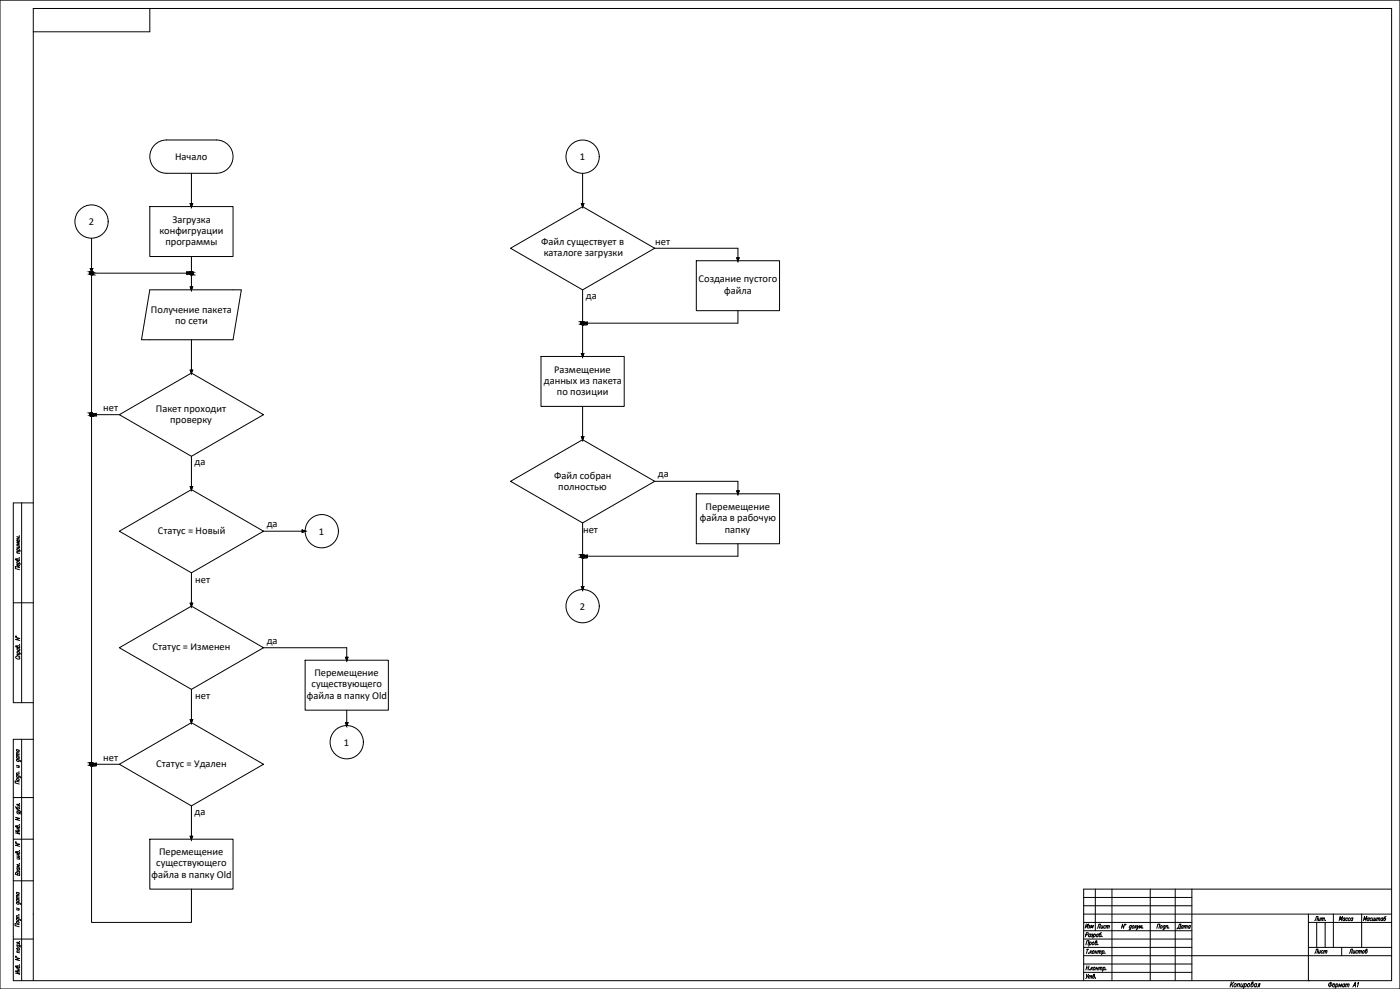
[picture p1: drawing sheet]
<svg xmlns="http://www.w3.org/2000/svg" width="841mm" height="594mm" viewBox="0 0 841 594" stroke-linecap="round" stroke-linejoin="round" font-family="sans-serif">
<!-- layer: KONTUR -->
<path d="M0 0h841v594h-841z" fill="none" stroke="#000" stroke-width=".6"/>
<g fill="none" stroke="#000" stroke-width=".6">
<path d="M90 5v14h-70M13 302v120M20 302h-12v120h12M8 362h12M13 444v145M20 444h-12v145h828v-584h-816v584M8 479h12M8 504h12M8 529h12M658 534v25M668 534v55M691 534v55"/>
<path d="M706 534v55M716 534v55M836 534h-185v55M651 549h185M786 549v40M786 554h50M801 549v20M818 549v20M8 564h12M716 574h120M786 569h50M806 569v5"/>
</g>
<g fill="none" stroke="#000" stroke-width=".6">
<path d="M10 336a.7 .7 0 0 1 1 0 .7 .7 0 0 1 0 1l-2-1 1 1M10 338l3 1M10 332h2M10 330l3 1M10 328h2M10 322l2 1M10 323l2 1M10 338a.8 .8 0 0 1 1-1 1 1 0 0 1 0 2M10 330a.8 .8 0 0 1 1 0 .8 .8 0 0 1 0 1M11 323v1M11 328l1 1h-2M11 339l1 1a.7 .7 0 0 1-1 0 .7 .7 0 0 1 0-1v1"/>
<path d="M11 324l1 1a.7 .7 0 0 1-1 0 .7 .7 0 0 1 0-1v1M12 335h.1M12 322h.1M12 332l-2-1 1 1M12 326h-2l1 1h-1h2M12 341l-3-1v2h3M9 383l3 1h-3l3 1M9 382h1zM10 394l-1 1 1 1h2l-1-1M10 388a.7 .7 0 0 1 1 0 .7 .7 0 0 1 0 1h-1l-1-1 2 1M10 394h2M10 392l3 1"/>
<path d="M10 389l2 1M11 392h-1a.8 .8 0 0 1 1-1 1.1 1.1 0 0 1 1 2M11 390h-1l1 1h1v-1M12 387h.1M12 393h-2l1 1M10 456l2 1v1M10 460h2M10 454l2 1M10 454h2M10 450l2 1M10 456a.7 .7 0 0 0 1 1v-1M10 455l1 1h1l-1-1"/>
<path d="M10 450v1l1 1 1-1h-1M12 453h-2v1M12 452h-2v1M10 466l2 1M10 465l2 1M10 468h2a.8 .8 0 0 1-1 1 .8 .8 0 0 1-1-1zM10 466a.7 .7 0 0 0 1 1 .7 .7 0 0 0 0-1M11 460v1h-1M11 464h.1M12 470l-3-1v1l3 1M12 465l-2-1v1M9 491l3 1h-3l3 1"/>
<path d="M9 485l1 1h2a.7 .7 0 0 0-1-1 .7 .7 0 0 0-1 0v1M10 497a.7 .7 0 0 1 1-1 .7 .7 0 0 1 0 1h-1l-1-1 1 1M10 488h2l1 1M10 486l2 1h-2M10 498h2M10 499h2M10 488a.7 .7 0 0 0 1 1 .7 .7 0 0 0 1-1h-1M11 498v1M12 495h.1M12 483h.1M12 500l-3-1 3 2-3-1M12 487l1 1"/>
<path d="M12 483h-2v1h2M9 506l3 1-3 1h3M9 506h1zM10 512a.7 .7 0 0 1 1 0 .7 .7 0 0 1 0 1l-1-1h-1l1 1M10 515h2M10 513l2 1M10 514l2 1M11 513v1M11 515l1 1h-2M12 519h.1M12 511h.1M12 520l-2-1 1 1-1 1h2"/>
<path d="M10 539l2 1M10 536h2M10 521l2 1M10 536v1h1h1l-1-1M10 525v-1l-1 1 3 1-1-1-1 1M10 521v1l1 1 1-1h-1M11 523h1v1M11 524l-1-1v1M12 539h-2v1M12 538h-2v1M10 552h2v1M10 542l2 1"/>
<path d="M10 551h2M10 545l2 1M10 540l2 1M10 554h2a1.1 1.1 0 0 1-2 1 .8 .8 0 0 1 0-1zM10 552a.7 .7 0 0 0 0 1 .7 .7 0 0 0 1-1M10 542a.7 .7 0 0 0 0 1 .7 .7 0 0 0 1-1M10 540v1h1h1h-1M11 546v1l-1-1M11 549h.1M12 555h-3v1l3 1M12 550h-2v1M676 555l-1 3-1-3v3"/>
<path d="M676 555v1zM680 556a1.1 1.1 0 0 0-2 1 .7 .7 0 0 0 1 1v-1M680 556l-1 2h-1M680 556h1a.8 .8 0 0 1 0 1 .8 .8 0 0 1-1 0zM682 556v2M682 557l1 1M683 556l-1 1M683 556v2l1-2M683 558h.1M684 558l1-2v1l1-1v2M686 557h.1M695 558l1-3h1l-1 3"/>
<path d="M697 556h1a.8 .8 0 0 1 0 1 .8 .8 0 0 1-1 0zM700 556a.7 .7 0 0 0-1 1 .7 .7 0 0 0 0 1l1-1M700 556l-1 2M701 556h1l-1 2M701 556l-1 2M702 557h.1M804 553l1-2v1l2-1-1 2M808 552l-1-1v1v1h1M808 551v2M810 552l-1-1a.9 .9 0 0 0-1 1 .9 .9 0 0 0 1 1M811 552v-1a.8 .8 0 0 0-1 1 .8 .8 0 0 0 1 1M813 552l-1-1-1 1 1 1"/>
<path d="M813 551l-1 2M9 575l3 1h-3l3 1M9 574l1 1zM10 568h2l1 1M10 572h2M10 569l2 1a.8 .8 0 0 1-1 0 .8 .8 0 0 1-1-1zM10 568a.7 .7 0 0 0 1 1 .7 .7 0 0 0 1-1h-1M12 580h.1M12 566h.1M12 571h-2l1 1M12 566h-2l2 1M652 568l1-3h1v3"/>
<path d="M652 562l1-1 1-1h-1l-1 3M653 570h1M653 570v3M654 573h.1M655 566a.8 .8 0 0 1 0 1 .8 .8 0 0 1-1 0M655 566l-1 2M655 571v2M655 561l-1 1v1l1-1M655 561v2M655 572l1 1M656 561v1M656 571l-1 1"/>
<path d="M656 562v1h-1M656 566h1a.8 .8 0 0 1 0 1 .8 .8 0 0 1-1 0zM657 571a.8 .8 0 0 1 0 1 .8 .8 0 0 1-1 0zM657 561h1a.8 .8 0 0 1 0 1 .8 .8 0 0 1-1 0M657 561v3M658 572h1M658 571v2M658 566a.7 .7 0 0 1 1 1 .7 .7 0 0 1-1 0v-2h1l-1 1M659 571v2M660 567h.1M660 561h-1v1v1l1-1M660 572l1-1-1 2"/>
<path d="M660 561l-1 2M660 571l-1 2M661 572l1-1-1 2M662 560l-1 1-1 1a.7 .7 0 0 0 1 0 .7 .7 0 0 0 0-1h-1M662 562h.1M662 571h1a.8 .8 0 0 1 0 1 .8 .8 0 0 1-1 0M662 571v3M664 573h.1M10 581a.7 .7 0 0 1 1-1 .7 .7 0 0 1 0 1h-1l-1-1 1 1M10 582h2M10 583h2M11 582v1"/>
<path d="M12 584l-3-1 3 2-3-1M653 581h1M653 585v2M653 580l-1 3M654 585l-2 3M654 587l1-1v2M654 586v2M654 580v3M654 582h.1M655 587l1-1v2M656 581l-1 2M656 582v1"/>
<path d="M657 581l-2 1M657 581a.7 .7 0 0 1 1 1 .7 .7 0 0 1-1 0zM657 586a.7 .7 0 0 1 1 1 1 1 0 0 1-2 0l1-2v1M658 587h.1M659 582h1M659 581l-1 2M660 581l-1 2M660 581h1v2M660 581v2M661 581h1v2M663 581a.8 .8 0 0 1 1 1 .8 .8 0 0 1-1 0M663 581l-1 3"/>
<path d="M664 582h.1M740 590l-1 3M740 591v2M741 590l-2 2M742 591a.9 .9 0 0 1 1 1 1 1 0 0 1-2 0zM744 591h1l-1 2M744 591l-1 2M746 591l-1 2 1-1M747 591l-1 2M748 591a.9 .9 0 0 1 1 1 1 1 0 0 1-2 0M748 591l-1 3M750 591a.9 .9 0 0 1 1 1 1 1 0 0 1-2 0z"/>
<path d="M752 591a.9 .9 0 0 1 1 1 1 1 0 0 1-2 0l1-2h1l-1 1M755 591a1 1 0 0 0-1 1 1 1 0 0 0 0 1l1-1M755 591l-1 2M755 593l1-2h1l-1 2M799 590v3M801 591a.8 .8 0 0 1 1 1 .8 .8 0 0 1-1 0zM803 591a.8 .8 0 0 1 1 1 1 1 0 0 1-2 0M803 591l-1 3M804 593l1-2v1l1-1v2M808 591h-1l-1 1 1 1v-1M808 591l-1 2M809 592v-1v2"/>
<path d="M809 591l-1 2M809 592l1-1v2M813 593l1-3v3M813 592h1M816 591v-1l-1 3"/>
<circle cx="799" cy="591" r="1.1"/>
</g>
<path d="M791 554v15M796 554v15M651 574h65M651 569h65M651 579h65M651 564h65M651 584h65" fill="none" stroke="#000" stroke-width=".6"/>
<!-- layer: 0 -->
<path d="M651 539h65M651 559h65M651 554h65M651 544h65M786 589h.1" fill="none" stroke="#000" stroke-width=".6"/>
<g fill="none" stroke="#000" stroke-width=".6">
<path d="M93 87l2-2 4-1h31a10 10 0 0 1 10 10 10 10 0 0 1-10 10h-30a10 10 0 0 1-9-6 10 10 0 0 1 2-11zM115 104v20l1-2h-2l1 2M350 104v20l1-2h-2l1 2M90 124h50v30h-50zM55 143v20l1-2h-2l1 2M115 154v20l1-2h-2l1 2M307 149l43-25 43 25-43 25zM393 149h50v8l1-2h-1v2M418 157h50v30h-50zM90 174h55l-5 30h-55zM112 163l2 1-2 1zM115 164h-60v295"/>
<path d="M350 174v40l1-2h-2l1 2M351 194l2-1v2zM443 187v7h-92M115 204v20l1-2h-2l1 2M325 214h50v30h-50zM55 249h17M56 249l2-1v2zM72 249l43-25 43 25-43 25zM350 244v20l1-2h-2l1 2M115 274v20l1-2h-2l1 2M307 289l43-25 43 25-43 25zM393 289h50v8l1-2h-1v2"/>
<path d="M418 297h50v30h-50zM72 319l43-25 43 25-43 25zM158 319h25M182 318l1 1-1 1zM350 314v40l1-2h-2l1 2M351 334l2-1v2zM443 327v7h-92M115 344v20l1-2h-2l1 2M72 389l43-25 43 25-43 25zM158 389h50v8l1-2h-1v2M183 397h50v30h-50zM115 414v20l1-2h-2l1 2"/>
<path d="M208 434h1l-1 2zM208 427v7M55 459v95h60v-20M55 459h17M56 459l2-1v2zM72 459l43-25 43 25-43 25zM115 484v20l1-2h-2l1 2M90 504h50v30h-50z"/>
<circle cx="350" cy="94" r="10"/>
<circle cx="55" cy="133" r="10"/>
<circle cx="55" cy="164" r="1"/>
<circle cx="115" cy="164" r="1"/>
<circle cx="350" cy="194" r="1"/>
<circle cx="55" cy="249" r="1"/>
<circle cx="193" cy="319" r="10"/>
<circle cx="350" cy="334" r="1"/>
<circle cx="350" cy="364" r="10"/>
<circle cx="55" cy="459" r="1"/>
<circle cx="208" cy="446" r="10"/>
</g>
<g fill="#000" stroke="#000" stroke-width=".6">
<path d="M54 163h1zM55 165h1zM114 163h1zM115 165h1zM349 193h1zM350 195h1zM54 248h1zM55 250h1zM349 333h1zM350 335h1zM54 458h1zM55 460h1z"/>
<path d="M114 122h1v2zM115 122v2l1-2z"/>
<path d="M349 122h1v2zM350 122v2l1-2z"/>
<path d="M443 155v2zM443 155v2l1-2z"/>
<path d="M54 161h1v2zM55 161v2l1-2z"/>
<path d="M54 163h1zM54 163h1z"/>
<path d="M54 163h1zM54 163h1z"/>
<path d="M54 163l1 1zM54 163l1 1z"/>
<path d="M54 164h1zM54 164h1z"/>
<path d="M54 164h1zM54 164h1z"/>
<path d="M54 164h1zM54 164h1z"/>
<path d="M54 164h1zM54 164h1z"/>
<path d="M54 164h1zM54 164h1z"/>
<path d="M54 164l1 1zM54 164l1 1z"/>
<path d="M54 165h1zM54 165h1z"/>
<path d="M54 165h1zM54 165h1z"/>
<path d="M54 165h1zM54 165h1z"/>
<path d="M54 165h1zM54 165h1z"/>
<path d="M55 163h1zM55 163h1z"/>
<path d="M55 163h1zM55 163h1z"/>
<path d="M55 163l1 1zM55 163l1 1z"/>
<path d="M55 165h1zM55 165h1z"/>
<path d="M55 164h1zM55 164h1z"/>
<path d="M55 165h1zM55 165h1z"/>
<path d="M55 164h1zM55 164h1z"/>
<path d="M55 164h1zM55 164l1 1z"/>
<path d="M55 164h1zM55 164h1z"/>
<path d="M55 164h1zM55 164h1z"/>
<path d="M55 164h1zM55 164h1z"/>
<path d="M112 163l2 1h-2zM112 164v1l2-1z"/>
<path d="M114 172h1v2zM115 172v2l1-2z"/>
<path d="M114 163h1zM114 163h1z"/>
<path d="M114 163h1zM114 163h1z"/>
<path d="M114 163l1 1zM114 163l1 1z"/>
<path d="M114 164h1zM114 164h1z"/>
<path d="M114 164h1zM114 164h1z"/>
<path d="M114 164h1zM114 164h1z"/>
<path d="M114 164h1zM114 164h1z"/>
<path d="M114 164h1zM114 164h1z"/>
<path d="M114 164l1 1zM114 164l1 1z"/>
<path d="M114 165h1zM114 165h1z"/>
<path d="M114 165h1zM114 165h1z"/>
<path d="M114 165h1zM114 165h1z"/>
<path d="M114 165h1zM114 165h1z"/>
<path d="M115 163h1zM115 163h1z"/>
<path d="M115 163h1zM115 163h1z"/>
<path d="M115 163l1 1zM115 163l1 1z"/>
<path d="M115 165h1zM115 165h1z"/>
<path d="M115 164h1zM115 164h1z"/>
<path d="M115 165h1zM115 165h1z"/>
<path d="M115 164h1zM115 164h1z"/>
<path d="M115 164h1zM115 164l1 1z"/>
<path d="M115 164h1zM115 164h1z"/>
<path d="M115 164h1zM115 164h1z"/>
<path d="M115 164h1zM115 164h1z"/>
<path d="M349 193h1zM349 193h1z"/>
<path d="M349 193h1zM349 193h1z"/>
<path d="M349 193l1 1zM349 193l1 1z"/>
<path d="M349 194h1zM349 194h1z"/>
<path d="M349 194h1zM349 194h1z"/>
<path d="M349 194h1zM349 194h1z"/>
<path d="M349 194h1zM349 194h1z"/>
<path d="M349 194h1zM349 194h1z"/>
<path d="M349 194l1 1zM349 194l1 1z"/>
<path d="M349 195h1zM349 195h1z"/>
<path d="M349 195h1zM349 195h1z"/>
<path d="M349 195h1zM349 195h1z"/>
<path d="M349 195h1zM349 195h1z"/>
<path d="M350 193h1zM350 193h1z"/>
<path d="M350 193h1zM350 193h1z"/>
<path d="M350 193l1 1zM350 193l1 1z"/>
<path d="M350 195h1zM350 195h1z"/>
<path d="M350 194h1zM350 194h1z"/>
<path d="M350 195h1zM350 195h1z"/>
<path d="M350 194h1zM350 194h1z"/>
<path d="M350 194h1zM350 194l1 1z"/>
<path d="M350 194h1zM350 194h1z"/>
<path d="M350 194h1zM350 194h1z"/>
<path d="M350 194h1zM350 194h1z"/>
<path d="M351 194l2-1v1zM351 194l2 1v-1z"/>
<path d="M349 212h1v2zM350 212v2l1-2z"/>
<path d="M114 222h1v2zM115 222v2l1-2z"/>
<path d="M54 248h1zM54 248h1z"/>
<path d="M54 248l1 1zM54 248l1 1z"/>
<path d="M54 249h1zM54 249h1z"/>
<path d="M54 249h1zM54 249h1z"/>
<path d="M54 249h1zM54 249h1z"/>
<path d="M54 249h1zM54 249h1z"/>
<path d="M54 249h1zM54 249h1z"/>
<path d="M54 249l1 1zM54 249l1 1z"/>
<path d="M54 250h1zM54 250h1z"/>
<path d="M54 250h1zM54 250h1z"/>
<path d="M54 250h1zM54 250h1z"/>
<path d="M55 248h1zM55 248h1z"/>
<path d="M55 248h1zM55 248h1z"/>
<path d="M55 248l1 1zM55 248l1 1z"/>
<path d="M55 250h1zM55 250h1z"/>
<path d="M55 249h1zM55 249h1z"/>
<path d="M55 250h1zM55 250h1z"/>
<path d="M55 249h1zM55 249h1z"/>
<path d="M55 249h1zM55 249l1 1z"/>
<path d="M55 249h1zM55 249h1z"/>
<path d="M55 249h1zM55 249h1z"/>
<path d="M55 249h1zM55 249h1z"/>
<path d="M56 249l2-1v1zM56 249l2 1v-1z"/>
<path d="M349 262h1v2zM350 262v2l1-2z"/>
<path d="M114 292h1v2zM115 292v2l1-2z"/>
<path d="M443 295v2zM443 295v2l1-2z"/>
<path d="M182 318l1 1h-1zM182 319v1l1-1z"/>
<path d="M349 333h1zM349 333h1z"/>
<path d="M349 333h1zM349 333h1z"/>
<path d="M349 333l1 1zM349 333l1 1z"/>
<path d="M349 334h1zM349 334h1z"/>
<path d="M349 334h1zM349 334h1z"/>
<path d="M349 334h1zM349 334h1z"/>
<path d="M349 334h1zM349 334h1z"/>
<path d="M349 334h1zM349 334h1z"/>
<path d="M349 334l1 1zM349 334l1 1z"/>
<path d="M349 335h1zM349 335h1z"/>
<path d="M349 335h1zM349 335h1z"/>
<path d="M349 335h1zM349 335h1z"/>
<path d="M349 335h1zM349 335h1z"/>
<path d="M350 333h1zM350 333h1z"/>
<path d="M350 333h1zM350 333h1z"/>
<path d="M350 333l1 1zM350 333l1 1z"/>
<path d="M350 335h1zM350 335h1z"/>
<path d="M350 334h1zM350 334h1z"/>
<path d="M350 335h1zM350 335h1z"/>
<path d="M350 334h1zM350 334h1z"/>
<path d="M350 334h1zM350 334l1 1z"/>
<path d="M350 334h1zM350 334h1z"/>
<path d="M350 334h1zM350 334h1z"/>
<path d="M350 334h1zM350 334h1z"/>
<path d="M351 334l2-1v1zM351 334l2 1v-1z"/>
<path d="M349 352h1v2zM350 352v2l1-2z"/>
<path d="M114 362h1v2zM115 362v2l1-2z"/>
<path d="M208 395v2zM208 395v2l1-2z"/>
<path d="M114 432h1v2zM115 432v2l1-2z"/>
<path d="M208 434v2zM208 434v2l1-2z"/>
<path d="M54 458h1zM54 458h1z"/>
<path d="M54 458l1 1zM54 458l1 1z"/>
<path d="M54 459h1zM54 459h1z"/>
<path d="M54 459h1zM54 459h1z"/>
<path d="M54 459h1zM54 459h1z"/>
<path d="M54 459h1zM54 459h1z"/>
<path d="M54 459h1zM54 459h1z"/>
<path d="M54 459l1 1zM54 459l1 1z"/>
<path d="M54 460h1zM54 460h1z"/>
<path d="M54 460h1zM54 460h1z"/>
<path d="M54 460h1zM54 460h1z"/>
<path d="M55 458h1zM55 458h1z"/>
<path d="M55 458h1zM55 458h1z"/>
<path d="M55 458l1 1zM55 458l1 1z"/>
<path d="M55 460h1zM55 460h1z"/>
<path d="M55 459h1zM55 459h1z"/>
<path d="M55 460h1zM55 460h1z"/>
<path d="M55 459h1zM55 459h1z"/>
<path d="M55 459h1zM55 459l1 1z"/>
<path d="M55 459h1zM55 459h1z"/>
<path d="M55 459h1zM55 459h1z"/>
<path d="M55 459h1zM55 459h1z"/>
<path d="M56 459l2-1v1zM56 459l2 1v-1z"/>
<path d="M114 502h1v2zM115 502v2l1-2z"/>
</g>
<g font-size="6.3">
<text x="105" y="96">Начало</text>
<text x="348" y="96">1</text>
<text x="53" y="135">2</text>
<text x="104" y="134">Загрузка</text>
<text x="96" y="141">конфигруации</text>
<text x="99" y="147">программы</text>
<text x="325" y="147">Файл существует в</text>
<text x="394" y="147">нет</text>
<text x="327" y="154">каталоге загрузки</text>
<text x="420" y="170">Создание пустого</text>
<text x="352" y="180">да</text>
<text x="435" y="177">файла</text>
<text x="91" y="188">Получение пакета</text>
<text x="105" y="194">по сети</text>
<text x="333" y="224">Размещение</text>
<text x="327" y="231">данных из пакета</text>
<text x="335" y="237">по позиции</text>
<text x="62" y="247">нет</text>
<text x="94" y="247">Пакет проходит</text>
<text x="102" y="254">проверку</text>
<text x="117" y="280">да</text>
<text x="333" y="288">Файл собран</text>
<text x="395" y="287">да</text>
<text x="335" y="295">полностью</text>
<text x="424" y="306">Перемещение</text>
<text x="160" y="317">да</text>
<text x="420" y="313">файла в рабочую</text>
<text x="95" y="321">Статус = Новый</text>
<text x="192" y="321">1</text>
<text x="350" y="320">нет</text>
<text x="435" y="320">папку</text>
<text x="117" y="350">нет</text>
<text x="348" y="366">2</text>
<text x="160" y="387">да</text>
<text x="92" y="391">Статус = Изменен</text>
<text x="189" y="406">Перемещение</text>
<text x="187" y="413">существующего</text>
<text x="184" y="420">файла в папку Old</text>
<text x="117" y="420">нет</text>
<text x="207" y="448">1</text>
<text x="62" y="457">нет</text>
<text x="94" y="461">Статус = Удален</text>
<text x="117" y="490">да</text>
<text x="96" y="514">Перемещение</text>
<text x="94" y="520">существующего</text>
<text x="91" y="527">файла в папку Old</text>
</g>
<text font-size="6.2" x="706" y="559">Дата</text>
<g font-size="5.7">
<text x="788" y="554">Лит.</text>
<text x="818" y="554">Масштаб</text>
<text x="651" y="559">Изм</text>
<text x="658" y="559">Лист</text>
<text x="788" y="574">Лист</text>
<text x="809" y="574">Листов</text>
</g>
</svg>
